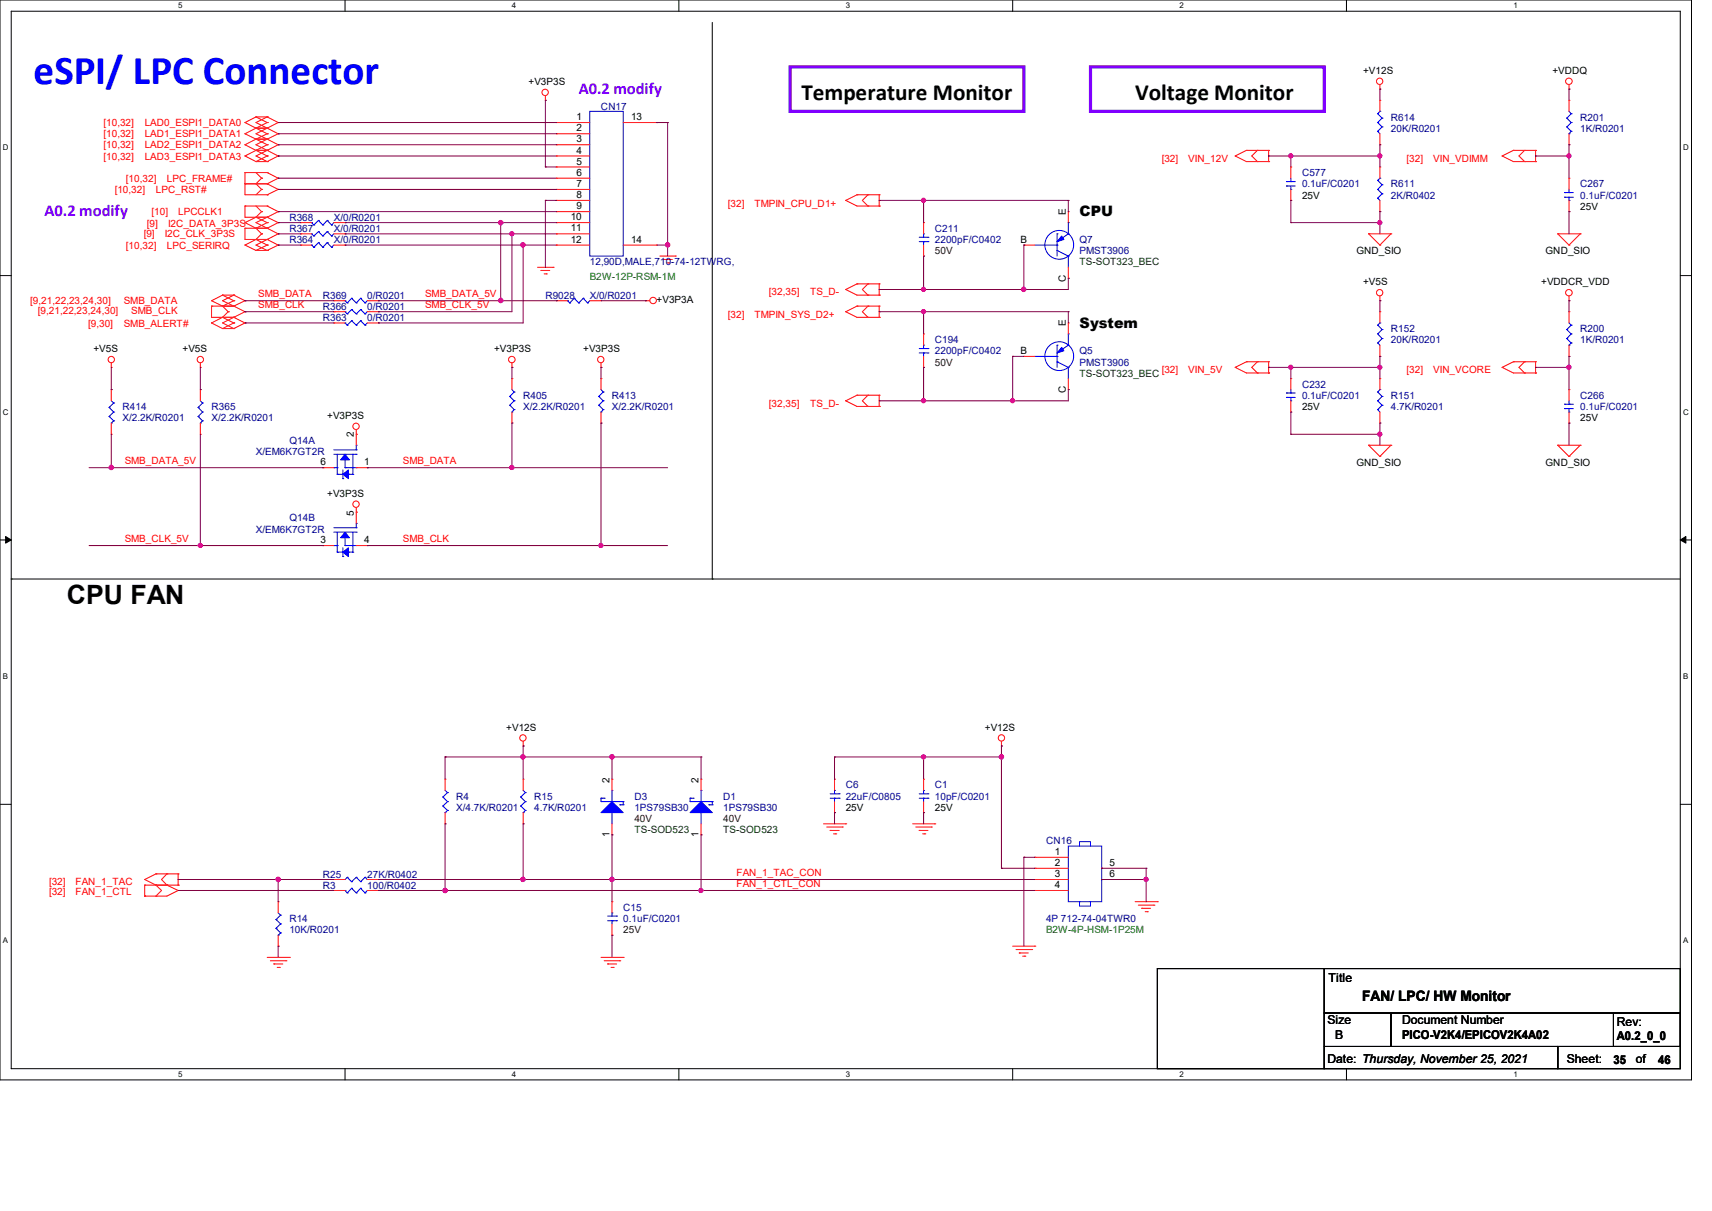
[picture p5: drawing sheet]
<svg xmlns="http://www.w3.org/2000/svg" width="297mm" height="210mm" viewBox="0 0 297 210" stroke-linecap="round" stroke-linejoin="round" font-family="sans-serif">
<path d="M0 0h293.5v187.3h-293.5zM1.9 1.9h289.6v183.4h-289.6z" fill="none" stroke="#000" stroke-width=".17"/>
<g fill="#fff">
<path d="M30.9 .2h.8v1.5h-.8z"/>
<path d="M30.9 185.5h.8v1.6h-.8z"/>
</g>
<path d="M59.9 0v1.9M59.9 185.3v2" fill="none" stroke="#000" stroke-width=".17"/>
<g fill="#fff">
<path d="M88.8 .2h.8v1.5h-.8z"/>
<path d="M88.8 185.5h.8v1.6h-.8z"/>
</g>
<path d="M117.8 0v1.9M117.8 185.3v2" fill="none" stroke="#000" stroke-width=".17"/>
<g fill="#fff">
<path d="M146.7 .2h.8v1.5h-.8z"/>
<path d="M146.7 185.5h.8v1.6h-.8z"/>
</g>
<path d="M175.7 0v1.9M175.7 185.3v2" fill="none" stroke="#000" stroke-width=".17"/>
<g fill="#fff">
<path d="M204.6 .2h.8v1.5h-.8z"/>
<path d="M204.6 185.5h.8v1.6h-.8z"/>
</g>
<path d="M233.6 0v1.9M233.6 185.3v2" fill="none" stroke="#000" stroke-width=".17"/>
<g fill="#fff">
<path d="M262.6 .2h.7v1.5h-.7z"/>
<path d="M262.6 185.5h.7v1.6h-.7z"/>
<path d="M.5 24.8h1v1.6h-1z"/>
<path d="M292 24.8h1v1.6h-1z"/>
<path d="M.5 70.7h1v1.5h-1z"/>
<path d="M292 70.7h1v1.5h-1z"/>
</g>
<path d="M0 47.8h1.9M291.5 47.8h2" fill="none" stroke="#000" stroke-width=".17"/>
<g fill="#fff">
<path d="M.5 116.5h.9v1.6h-.9z"/>
<path d="M292 116.5h.9v1.6h-.9z"/>
</g>
<path d="M0 93.6h1.9M291.5 93.6h2" fill="none" stroke="#000" stroke-width=".17"/>
<path d="M1 93l.9 .6-.9 .6zM291.5 93.6l1-.6v1.2z" fill="#000" stroke="#000" stroke-width=".17"/>
<g fill="#fff">
<path d="M.5 162.4h.9v1.5h-.9z"/>
<path d="M292 162.4h.9v1.5h-.9z"/>
</g>
<g fill="none" stroke="#000" stroke-width=".17">
<path d="M123.6 3.9v96.5M1.9 100.4h.1M1.9 100.4h289.6M123.6 100.4h.1M0 139.5h1.9M291.5 139.5h2M200.8 168h28.9v17.3h-28.9zM229.7 175.7h11.6v5.8h-11.6zM229.7 168h61.8v7.7h-61.8zM241.3 175.7h50.2v5.8h-50.2zM279.9 175.7h11.6v5.8h-11.6zM229.7 181.5h40.6v3.8h-40.6z"/>
<path d="M270.3 181.5h21.2v3.8h-21.2z"/>
</g>
<path d="M137.1 11.6h40.5v7.7h-40.5zM189.2 11.6h40.5v7.7h-40.5z" fill="none" stroke="#8000ff" stroke-width=".55"/>
<g fill="none" stroke="#f00" stroke-width=".17">
<path d="M94.6 17.4h.1M94.6 16.6v.8M239.4 15.5h.1M239.4 17.4h.1M239.4 14.7v.8M239.4 17.4v1.9M272.2 15.5h.1M272.2 17.4h.1M272.2 14.7v.8M272.2 17.4v1.9M42.5 21.3h.1M42.5 23.2h.1"/>
<path d="M42.5 25.1h.1M42.5 27.1h.1M42.5 29.9h.1M42.5 31.9h.1M42.5 35.7h.1M42.5 38.6h.1M42.5 39.6h.1M42.5 21.3l1.9 .9M42.5 23.2l1.9 .9M42.5 25.1l1.9 1M42.5 27.1l1.9 .9M42.5 31.9h3.9"/>
<path d="M42.5 29.9h3.9M42.5 29.9v3.9h3.9M42.5 35.7v2h3.9M42.5 39.6v1.9h3.9M42.5 35.7h3.9M42.5 39.6h3.9M42.5 38.6l1.9 1M44.4 22.2h.1M44.4 20.3h.1M44.4 24.1h.1M44.4 26.1h.1M44.4 28h.1"/>
<path d="M44.4 37.7h.1M44.4 39.6h.1M44.4 22.2h2M44.4 20.3h2M44.4 20.3l-1.9 1M44.4 20.3l2 1M44.4 24.1h2M44.4 22.2l-1.9 1M44.4 22.2l2 1M44.4 26.1h2M44.4 24.1l-1.9 1M44.4 24.1l2 1"/>
<path d="M44.4 28h2M44.4 26.1l-1.9 1M44.4 26.1l2 1M44.4 29.9l1 1M44.4 35.7l1 1M44.4 37.7l-1.9 .9M44.4 37.7l2 .9M44.4 39.6l1 1M45.4 30.9h.1M45.4 32.9h.1M45.4 36.7h.1M45.4 30.9l-1 1 1 1"/>
<path d="M45.4 32.9l-1 .9M45.4 36.7l-1 1M46.4 20.3h.1M46.4 22.2h.1M46.4 21.3h.1M46.4 24.1h.1M46.4 23.2h.1M46.4 26.1h.1M46.4 25.1h.1M46.4 28h.1M46.4 27.1h.1M46.4 31.9h.1"/>
<path d="M46.4 29.9h.1M46.4 33.8h.1M46.4 37.7h.1M46.4 35.7h.1M46.4 39.6h.1M46.4 38.6h.1M46.4 20.3l1.9 1M46.4 20.3l-2 1 2 .9M46.4 21.3l-2 .9M46.4 22.2l1.9 1M46.4 22.2l-2 1 2 .9M46.4 23.2l-2 .9"/>
<path d="M46.4 24.1l1.9 1M46.4 24.1l-2 1 2 1M46.4 25.1l-2 1M46.4 26.1l1.9 1M46.4 26.1l-2 1 2 .9M46.4 27.1l-2 .9M46.4 29.9l1.9 1M46.4 31.9l1.9 1M46.4 35.7l1.9 1M46.4 37.7l1.9 .9M46.4 37.7l-2 .9 2 1M46.4 38.6l-2 1"/>
<path d="M46.4 39.6l1.9 1M48.3 21.3h.1M48.3 23.2h.1M48.3 25.1h.1M48.3 27.1h.1M48.3 30.9h.1M48.3 32.9h.1M48.3 36.7h.1M48.3 38.6h.1M48.3 21.3l-1.9 .9M48.3 23.2l-1.9 .9M48.3 25.1l-1.9 1"/>
<path d="M48.3 27.1l-1.9 .9M48.3 30.9l-1.9 1M48.3 32.9l-1.9 .9M48.3 36.7l-1.9 1M48.3 38.6l-1.9 1M52.2 38.6h.1M52.2 38.6h1.9M57.9 38.6h2M59.9 38.6h.1M96.5 21.3h.1M96.5 23.2h.1M96.5 25.1h.1"/>
<path d="M96.5 27.1h.1M96.5 29h.1M96.5 30.9h.1M96.5 32.9h.1M96.5 34.8h.1M96.5 36.7h.1M96.5 38.6h.1M96.5 21.3h5.8M96.5 23.2h5.8M96.5 25.1h5.8M96.5 27.1h5.8M96.5 29h5.8"/>
<path d="M96.5 30.9h5.8M96.5 32.9h5.8M96.5 34.8h5.8M96.5 36.7h5.8M96.5 38.6h5.8M108.1 21.3h5.8M113.9 21.3h.1M146.7 34.8h.1M146.7 34.8l2 .9h3.8M148.7 33.8h.1M148.7 33.8h3.8M148.7 33.8l-2 1"/>
<path d="M150.6 35.7h.1M150.6 33.8h.1M150.6 33.8l-1 1 1 .9M152.5 35.7h.1M152.5 33.8h.1M152.5 33.8v1.9M160.2 38.6h.1M160.2 38.6v2M185.3 36.7h.1M185.3 36.7v1.9M214.3 27.1h.1M214.3 27.1l1.9 .9h3.9"/>
<path d="M216.2 26.1h.1M216.2 26.1h3.9M216.2 26.1l-1.9 1M218.1 28h.1M218.1 26.1h.1M218.1 26.1l-.9 1 .9 .9M220.1 28h.1M220.1 26.1h.1M220.1 26.1v1.9M223.9 29h.1M223.9 34.8h.1M223.9 29v1.9"/>
<path d="M223.9 32.9v1.9M239.4 25.1h.1M239.4 36.7h.1M239.4 29h.1M239.4 23.2v1.9M239.4 29v1.9M239.4 34.8v1.9M260.6 27.1h.1M260.6 27.1l2 .9h3.8M262.6 26.1h.1M262.6 26.1h3.8M262.6 26.1l-2 1"/>
<path d="M264.5 28h.1M264.5 26.1h.1M264.5 26.1l-1 1 1 .9M266.4 28h.1M266.4 26.1h.1M266.4 26.1v1.9M272.2 25.1h.1M272.2 30.9h.1M272.2 36.7h.1M272.2 23.2v1.9M272.2 30.9v2M272.2 34.8v1.9"/>
<path d="M36.7 52.2h.1M36.7 53.1h.1M36.7 56h.1M36.7 53.1h3.9M36.7 52.2l1.9 .9M36.7 53.1v1.9h3.9M36.7 56l1.9 1M38.6 51.2h.1M38.6 53.1h.1M38.6 55h.1M38.6 57h.1M38.6 51.2h2"/>
<path d="M38.6 51.2l-1.9 1M38.6 51.2l2 1M38.6 53.1l1 1M38.6 55l-1.9 1M38.6 57h2M38.6 55l2 1M39.6 54.1h.1M39.6 54.1l-1 .9M40.6 53.1h.1M40.6 51.2h.1M40.6 52.2h.1M40.6 55h.1"/>
<path d="M40.6 57h.1M40.6 56h.1M40.6 51.2l1.9 1M40.6 51.2l-2 1 2 .9M40.6 52.2l-2 .9M40.6 53.1l1.9 1M40.6 55l1.9 1M40.6 56l-2 1M42.5 42.5h.1M42.5 52.2h.1M42.5 54.1h.1M42.5 56h.1"/>
<path d="M42.5 42.5l1.9 .9M42.5 52.2l-1.9 .9M42.5 54.1l-3.9 1.9 2 1M42.5 56l-1.9 1M44.4 43.4h.1M44.4 41.5h.1M44.4 43.4h2M44.4 41.5l-1.9 1M44.4 41.5l2 1M45.4 40.6h.1M45.4 40.6l-1 .9M46.4 41.5h.1"/>
<path d="M46.4 43.4h.1M46.4 42.5h.1M46.4 41.5l1.9 1M46.4 41.5l-2 1 2 .9M46.4 42.5l-2 .9M48.3 40.6h.1M48.3 42.5h.1M48.3 40.6l-1.9 .9M48.3 42.5l-1.9 .9M52.2 40.6h.1M52.2 42.5h.1M52.2 40.6h1.9"/>
<path d="M52.2 42.5h1.9M57.9 56h.1M57.9 52.2h.1M57.9 54.1h.1M57.9 40.6h2M57.9 52.2h2M57.9 56h2M57.9 42.5h2M57.9 54.1h2M59.9 40.6h.1M59.9 42.5h.1M63.7 52.2h2"/>
<path d="M63.7 56h2M63.7 54.1h2M65.7 56h.1M65.7 52.2h.1M65.7 54.1h.1M93.3 46.4h2.7M93.9 46.9h.1M93.9 46.9h1.5M94.4 47.5h.4M94.8 47.5h.1M96 46.4h.1M96.5 40.6h.1"/>
<path d="M96.5 42.5h.1M96.5 52.2h.1M96.5 40.6h5.8M96.5 52.2h2M96.5 42.5h5.8M102.3 52.2h2M104.3 52.2h.1M108.1 42.5h5.8M112 52.2h.1M112 52.2h.7M113.9 42.5h.1M114.5 44.4h2.7"/>
<path d="M115.1 45h.1M115.1 45h1.5M115.7 45.6h.3M116 45.6h.1M117.2 44.4h.1M146.7 50.2h.1M146.7 54.1h.1M146.7 50.2l2 1h3.8M146.7 54.1l2 .9h3.8M148.7 49.2h.1M148.7 53.1h.1M148.7 53.1h3.8"/>
<path d="M148.7 49.2l-2 1M148.7 49.2h3.8M148.7 53.1l-2 1M150.6 51.2h.1M150.6 49.2h.1M150.6 55h.1M150.6 53.1h.1M150.6 49.2l-1 1 1 1M150.6 53.1l-1 1 1 .9M152.5 51.2h.1M152.5 49.2h.1M152.5 55h.1"/>
<path d="M152.5 53.1h.1M152.5 49.2v2M152.5 53.1v1.9M160.2 57.9h.1M160.2 44.4h.1M160.2 42.5v1.9M160.2 57.9v2M177.6 42.5h.1M177.6 42.5h1.9M185.3 56h.1M185.3 48.3h.1M185.3 46.4v1.9"/>
<path d="M185.3 56v1.9M237.4 40.6h.1M237.4 40.6h3.9M237.4 40.6l2 1.9M239.4 42.5h.1M239.4 52.2h.1M239.4 54.1h.1M239.4 51.4v.8M239.4 54.1v1.9M239.4 59.9v1.9M241.3 40.6h.1M241.3 40.6l-1.9 1.9"/>
<path d="M270.3 40.6h.1M270.3 40.6h3.9M270.3 40.6l1.9 1.9M272.2 42.5h.1M272.2 52.2h.1M272.2 54.1h.1M272.2 51.4v.8M272.2 54.1v1.9M272.2 59.9v1.9M274.2 40.6h.1M274.2 40.6l-2 1.9M19.3 63.7h.1"/>
<path d="M19.3 67.6h.1M19.3 75.3h.1M19.3 62.9v.8M19.3 67.6v1.9M19.3 73.4v1.9M34.8 63.7h.1M34.8 67.6h.1M34.8 75.3h.1M34.8 62.9v.8M34.8 67.6v1.9M34.8 73.4v1.9M61.8 75.3h.1"/>
<path d="M61.8 74.5v2.7M88.8 63.7h.1M88.8 65.7h.1M88.8 73.4h.1M88.8 62.9v.8M88.8 65.7v1.9M88.8 71.5v1.9M104.3 63.7h.1M104.3 65.7h.1M104.3 73.4h.1M104.3 62.9v.8M104.3 65.7v1.9"/>
<path d="M104.3 71.5v1.9M146.7 69.5h.1M146.7 69.5l2 1h3.8M148.7 68.5h.1M148.7 68.5l-2 1M148.7 68.5h3.8M150.6 70.5h.1M150.6 68.5h.1M150.6 68.5l-1 1 1 1M152.5 70.5h.1M152.5 68.5h.1M152.5 68.5v2"/>
<path d="M160.2 63.7h.1M160.2 61.8v1.9M177.6 61.8h.1M177.6 61.8h1.9M185.3 67.6h.1M185.3 65.7v1.9M214.3 63.7h.1M214.3 63.7l1.9 1h3.9M216.2 62.7h.1M216.2 62.7l-1.9 1M216.2 62.7h3.9M218.1 64.7h.1"/>
<path d="M218.1 62.7h.1M218.1 62.7l-.9 1 .9 1M220.1 64.7h.1M220.1 62.7h.1M220.1 62.7v2M223.9 65.7h.1M223.9 71.5h.1M223.9 65.7v1.9M223.9 69.5v2M237.4 77.2h.1M237.4 77.2h3.9M237.4 77.2l2 2"/>
<path d="M239.4 79.2h.1M239.4 73.4h.1M239.4 65.7h.1M239.4 61.8h.1M239.4 65.7v1.9M239.4 71.5v1.9M241.3 77.2h.1M241.3 77.2l-1.9 2M260.6 63.7h.1M260.6 63.7l2 1h3.8M262.6 62.7h.1M262.6 62.7h3.8"/>
<path d="M262.6 62.7l-2 1M264.5 64.7h.1M264.5 62.7h.1M264.5 62.7l-1 1 1 1M266.4 64.7h.1M266.4 62.7h.1M266.4 62.7v2M270.3 77.2h.1M270.3 77.2h3.9M270.3 77.2l1.9 2M272.2 79.2h.1M272.2 67.6h.1"/>
<path d="M272.2 73.4h.1M272.2 61.8h.1M272.2 67.6v1.9M272.2 71.5v1.9M274.2 77.2h.1M274.2 77.2l-2 2M56 81.1h.1M56 94.6h.1M56 81.1h1.9M56 94.6h1.9M61.8 88.8h.1M61.8 88.1v2.7"/>
<path d="M61.8 81.1h1.9M61.8 94.6h1.9M63.7 81.1h.1M63.7 94.6h.1M77.2 135.1h.1M77.2 135.1v2M90.8 129.4h.1M90.8 135.1h.1M90.8 128.6v.8M90.8 135.1v2M106.2 135.1h.1M106.2 135.1v2"/>
<path d="M121.6 135.1h.1M121.6 135.1v2M144.8 135.1h.1M144.8 135.1v2M144.8 139v1.9M160.2 135.1h.1M160.2 135.1v2M160.2 139v1.9M173.7 129.4h.1M173.7 128.6v.8M25.1 152.5h.1M25.1 155.4h.1"/>
<path d="M25.1 153.5h.1M25.1 152.5l2 1M25.1 153.5h5.8M25.1 153.5v1.9M27.1 151.6h.1M27.1 155.4h.1M27.1 153.5h.1M27.1 151.6l-2 .9M27.1 151.6h3.8M27.1 153.5l.9 .9-.9 1M29 153.5h.1M29 151.6h.1"/>
<path d="M29 151.6l-1 .9 1 1M29 153.5l1.9 .9M30.9 153.5h.1M30.9 151.6h.1M30.9 154.4h.1M30.9 151.6v1.9M30.9 154.4l-1.9 1h-3.9M48.3 156.4h.1M48.3 156.4v1.9M57.9 154.4h.1M57.9 152.5h.1M57.9 154.4h2"/>
<path d="M57.9 152.5h2M63.7 154.4h2M63.7 152.5h2M65.7 154.4h.1M65.7 152.5h.1M77.2 142.9h.1M77.2 140.9v2M90.8 142.9h.1M90.8 140.9v2M106.2 144.8h.1M106.2 156.4h.1M106.2 142.9v1.9"/>
<path d="M106.2 156.4v1.9M121.6 144.8h.1M121.6 142.9v1.9M142.9 142.9h3.8M143.4 143.4h2.7M144 144h.1M144 144h1.6M144.6 144.6h.4M144.8 140.9h.1M145 144.6h.1M146.1 143.4h.1M146.7 142.9h.1"/>
<path d="M158.3 142.9h3.9M158.9 143.4h2.7M159.5 144h.1M159.5 144h1.5M160.1 144.6h.3M160.2 140.9h.1M160.4 144.6h.1M161.6 143.4h.1M162.2 142.9h.1M179.5 148.7h.1M179.5 150.6h.1M179.5 152.5h.1"/>
<path d="M179.5 154.4h.1M179.5 154.4h5.8M179.5 148.7h5.8M179.5 150.6h5.8M179.5 152.5h5.8M191.1 150.6h.1M191.1 152.5h.1M196.9 156.4h3.9M197.5 157h2.7M198.1 157.5h.1M198.1 157.5h1.5M198.7 158.1h.4"/>
<path d="M199.1 158.1h.1M200.2 157h.1M200.8 156.4h.1M46.4 166h3.8M46.9 166.6h2.7M47.5 167.2h.1M47.5 167.2h1.6M48.1 167.8h.4M48.3 164.1h.1M48.3 162.2v1.9M48.5 167.8h.1M49.6 166.6h.1"/>
<path d="M50.2 166h.1M104.3 166h3.8M104.8 166.6h2.7M105.4 167.2h.1M105.4 167.2h1.6M106 167.8h.4M106.2 162.2h.1M106.2 160.2v2M106.4 167.8h.1M107.5 166.6h.1M108.1 166h.1M175.7 164.1h3.8"/>
<path d="M176.3 164.7h2.7M176.8 165.3h.1M176.8 165.3h1.6M177.4 165.8h.4M177.8 165.8h.1M179 164.7h.1M179.5 164.1h.1"/>
<circle cx="94.6" cy="16" r=".55"/>
<circle cx="239.4" cy="14.1" r=".55"/>
<circle cx="272.2" cy="14.1" r=".56"/>
<circle cx="113.3" cy="52.1" r=".56"/>
<circle cx="239.4" cy="50.8" r=".55"/>
<circle cx="272.2" cy="50.8" r=".56"/>
<circle cx="19.3" cy="62.4" r=".55"/>
<circle cx="34.8" cy="62.4" r=".55"/>
<circle cx="61.8" cy="73.9" r=".55"/>
<circle cx="88.8" cy="62.4" r=".56"/>
<circle cx="104.2" cy="62.4" r=".55"/>
<circle cx="61.8" cy="87.4" r=".55"/>
<circle cx="90.7" cy="128" r=".55"/>
<circle cx="173.7" cy="128" r=".55"/>
</g>
<g fill="none" stroke="#00f" stroke-width=".17">
<path d="M102.3 19.3h5.8v25.1h-5.8zM239 19.7h.1M239 19.7l.8 .8M239.4 19.3h.1M239.4 19.3l-.4 .4M272.2 19.3l.4 .4M272.6 19.7h.1M272.6 19.7l-.8 .8M54.1 38.6h.1M54.1 38.6l.3 .4M54.4 39h.1M55.2 38.2h.1"/>
<path d="M55.2 38.2l-.8 .8M55.2 38.2l.8 .8M56 39h.1M56.8 38.2h.1M56.8 38.2l.7 .8M56.8 38.2l-.8 .8M57.5 39h.1M57.9 38.6l-.4 .4M185.3 38.6h.1M185.3 38.6v2M223.2 32.3h.1M223.2 31.5h.1"/>
<path d="M223.2 32.3h1.5M223.2 31.5h1.5M223.9 32.9h.1M223.9 31.5h.1M223.9 30.9v.6M223.9 32.3v.6M239 22.8h.1M239 21.3h.1M239 31.3h.1M239 34.4h.1M239 32.9h.1M239 22.8l.4 .4"/>
<path d="M239 21.3l.8 .7M239 31.3l.8 .7M239 34.4l.4 .4M239 32.9l.8 .7M239.4 30.9h.1M239.4 30.9l-.4 .4M239.8 22h.1M239.8 20.5h.1M239.8 33.6h.1M239.8 32h.1M239.8 22l-.8 .8M239.8 20.5l-.8 .8"/>
<path d="M239.8 33.6l-.8 .8M239.8 32l-.8 .9M271.4 34.2h.1M271.4 33.4h.1M271.4 34.2h1.6M271.4 33.4h1.6M271.8 20.5h.1M271.8 22h.1M271.8 22l.8 .8M271.8 20.5l.8 .8M272.2 23.2h.1M272.2 34.8h.1"/>
<path d="M272.2 33.4h.1M272.2 32.9v.5M272.2 34.2v.6M272.6 22.8h.1M272.6 21.3h.1M272.6 22.8l-.4 .4M272.6 21.3l-.8 .7M54.1 40.6h.1M54.1 42.5h.1M54.1 40.6l.3 .3M54.1 42.5l.3 .4M54.4 40.9h.1"/>
<path d="M54.4 42.9h.1M55.2 40.2h.1M55.2 42.1h.1M55.2 40.2l-.8 .7M55.2 40.2l.8 .7M55.2 42.1l-.8 .8M55.2 42.1l.8 .8M56 40.9h.1M56 42.9h.1M56.8 40.2h.1M56.8 42.1h.1M56.8 40.2l.7 .7"/>
<path d="M56.8 40.2l-.8 .7M56.8 42.1l.7 .8M56.8 42.1l-.8 .8M57.5 40.9h.1M57.5 42.9h.1M57.9 40.6l-.4 .3M57.9 42.5l-.4 .4M59.9 56h.1M59.9 52.2h.1M59.9 54.1h.1M59.9 56l.3 .4M59.9 52.2l.3 .3"/>
<path d="M59.9 54.1l.3 .3M60.2 56.4h.1M60.2 52.5h.1M60.2 54.4h.1M61 55.6h.1M61 51.7h.1M61 53.7h.1M61 55.6l-.8 .8M61 55.6l.8 .8M61 51.7l-.8 .8M61 51.7l.8 .8M61 53.7l-.8 .7"/>
<path d="M61 53.7l.8 .7M61.8 56.4h.1M61.8 52.5h.1M61.8 54.4h.1M62.6 55.6h.1M62.6 51.7h.1M62.6 53.7h.1M62.6 55.6l.7 .8M62.6 55.6l-.8 .8M62.6 51.7l.7 .8M62.6 51.7l-.8 .8M62.6 53.7l.7 .7"/>
<path d="M62.6 53.7l-.8 .7M63.3 56.4h.1M63.3 52.5h.1M63.3 54.4h.1M63.7 56l-.4 .4M63.7 52.2l-.4 .3M63.7 54.1l-.4 .3M98.5 52.2h.1M98.5 52.2l.3 .3M98.8 52.5h.1M99.6 51.7h.1M99.6 51.7l-.8 .8"/>
<path d="M99.6 51.7l.8 .8M100.4 52.5h.1M101.2 51.7h.1M101.2 51.7l.7 .8M101.2 51.7l-.8 .8M101.9 52.5h.1M102.3 52.2l-.4 .3M159.5 41.1h1.5M159.5 41.9h1.5M160.2 59.9h.1M160.2 40.6h.1M160.2 41.9h.1"/>
<path d="M160.2 40.6v.5M160.2 41.9v.6M160.2 59.9v.6M161 41.1h.1M161 41.9h.1M179.5 42.5h3.9M183.4 59.9h.1M183.4 42.5h.1M183.4 40.6h.1M183.4 43.4h.1M183.4 40.6v3.8M183.4 59.9v3.8"/>
<path d="M183.4 43.4l1.9 1M185.3 59.9h.1M185.3 57.9h.1M185.3 44.4h.1M185.3 40.6h.1M185.3 44.4v2M185.3 57.9v2M185.3 59.9l-1.9 1.3M185.3 40.6l-1.9 1.3M239 56.4h.1M239 59.5h.1M239 57.9h.1"/>
<path d="M239 56.4l.8 .7M239 59.5l.4 .4M239 57.9l.8 .8M239.4 56h.1M239.4 56l-.4 .4M239.8 58.7h.1M239.8 57.1h.1M239.8 58.7l-.8 .8M239.8 57.1l-.8 .8M271.8 57.1h.1M271.8 58.7h.1M271.8 58.7l.8 .8"/>
<path d="M271.8 57.1l.8 .8M272.2 59.9h.1M272.2 56l.4 .4M272.6 59.5h.1M272.6 56.4h.1M272.6 57.9h.1M272.6 59.5l-.4 .4M272.6 56.4l-.8 .7M272.6 57.9l-.8 .8M18.9 70.7h.1M18.9 72.2h.1M18.9 72.2l.8 .8"/>
<path d="M18.9 70.7l.8 .8M19.3 73.4h.1M19.3 69.5l.4 .4M19.7 73h.1M19.7 69.9h.1M19.7 71.5h.1M19.7 73l-.4 .4M19.7 69.9l-.8 .8M19.7 71.5l-.8 .7M34.4 70.7h.1M34.4 72.2h.1M34.4 72.2l.7 .8"/>
<path d="M34.4 70.7l.7 .8M34.8 73.4h.1M34.8 69.5l.3 .4M35.1 73h.1M35.1 69.9h.1M35.1 71.5h.1M35.1 73l-.3 .4M35.1 69.9l-.7 .8M35.1 71.5l-.7 .7M57.9 78.8h3.9M57.9 78h3.9M58.5 78.8v3.5"/>
<path d="M59.9 79.8v1.3M61.2 78.8v3.5M61.8 78.8h.1M61.8 78h.1M61.8 77.2h.1M61.8 77.2v.8M88.4 68.7h.1M88.4 70.3h.1M88.4 70.3l.8 .7M88.4 68.7l.8 .8M88.8 71.5h.1M88.8 67.6l.4 .4"/>
<path d="M89.2 71h.1M89.2 68h.1M89.2 69.5h.1M89.2 71l-.4 .5M89.2 68l-.8 .7M89.2 69.5l-.8 .8M103.9 68.7h.1M103.9 70.3h.1M103.9 70.3l.7 .7M103.9 68.7l.7 .8M104.3 71.5h.1M104.3 67.6l.3 .4"/>
<path d="M104.6 71h.1M104.6 68h.1M104.6 69.5h.1M104.6 71l-.3 .5M104.6 68l-.7 .7M104.6 69.5l-.7 .8M159.5 60.5h1.5M159.5 61.2h1.5M160.2 61.2h.1M160.2 61.2v.6M161 60.5h.1M161 61.2h.1"/>
<path d="M179.5 61.8h3.9M183.4 61.8h.1M183.4 62.7h.1M183.4 62.7l1.9 1M185.3 63.7h.1M185.3 63.7v2M223.2 68.9h.1M223.2 68.2h.1M223.2 68.9h1.5M223.2 68.2h1.5M223.9 69.5h.1M223.9 68.2h.1"/>
<path d="M223.9 67.6v.6M223.9 68.9v.6M239 68h.1M239 71h.1M239 69.5h.1M239 68l.8 .7M239 71l.4 .5M239 69.5l.8 .8M239.4 67.6h.1M239.4 67.6l-.4 .4M239.8 70.3h.1M239.8 68.7h.1"/>
<path d="M239.8 70.3l-.8 .7M239.8 68.7l-.8 .8M271.4 70.9h.1M271.4 70.1h.1M271.4 70.9h1.6M271.4 70.1h1.6M272.2 71.5h.1M272.2 70.1h.1M272.2 69.5v.6M272.2 70.9v.6M57.9 81.1h.1M57.9 94.6h.1"/>
<path d="M57.9 81.1h.6M57.9 92.3h3.9M57.9 91.5h3.9M57.9 94.6h.6M58.5 81.1h.1M58.5 82.3h.1M58.5 94.6h.1M58.5 95.8h.1M58.5 92.3v3.5M58.5 82.3h1M58.5 95.8h1M59.5 82.3h.1"/>
<path d="M59.5 83h.1M59.5 95.8h.1M59.5 96.5h.1M59.5 81.5v1.5M59.5 95v1.5M59.9 81.1h.1M59.9 94.6h.1M59.9 93.3v1.3M59.9 81.1h1.9M59.9 94.6h1.9M60.5 82.3h.1M60.5 95.8h.1"/>
<path d="M60.5 82.3h.7M60.5 95.8h.7M61.2 81.1h.1M61.2 82.3h.1M61.2 94.6h.1M61.2 95.8h.1M61.2 92.3v3.5M61.8 81.1h.1M61.8 92.3h.1M61.8 91.5h.1M61.8 90.8h.1M61.8 94.6h.1"/>
<path d="M61.8 90.8v.7M76.8 138.2h.1M76.8 139.8h.1M76.8 139.8l.8 .7M76.8 138.2l.8 .8M77.2 137.1l.4 .4M77.6 137.5h.1M77.6 139h.1M77.6 137.5l-.8 .7M77.6 139l-.8 .8M90.3 138.2h.1M90.3 139.8h.1"/>
<path d="M90.3 139.8l.8 .7M90.3 138.2l.8 .8M90.8 137.1l.3 .4M91.1 137.5h.1M91.1 139h.1M91.1 137.5l-.8 .7M91.1 139l-.8 .8M104.3 138.4h.1M104.3 138.4h.5M104.3 138.4v.6h3.8M104.8 138.4h.1M106.2 137.1h.1"/>
<path d="M106.2 137.1v1.9M107.5 139.6h.1M107.5 139.6h.6M108.1 139.6h.1M108.1 139h.1M108.1 139v.6M119.7 138.4h.1M119.7 138.4h.6M119.7 138.4v.6h3.9M120.3 138.4h.1M121.6 137.1h.1M121.6 137.1v1.9"/>
<path d="M123 139.6h.1M123 139.6h.6M123.6 139.6h.1M123.6 139h.1M123.6 139v.6M144 138.4h1.6M144 137.7h1.6M144.8 137.1h.1M144.8 138.4h.1M144.8 137.1v.6M144.8 138.4v.6M145.6 137.7h.1"/>
<path d="M145.6 138.4h.1M159.5 138.4h1.5M159.5 137.7h1.5M160.2 137.1h.1M160.2 138.4h.1M160.2 137.1v.6M160.2 138.4v.6M161 137.7h.1M161 138.4h.1M47.9 159.5h.1M47.9 159.5l.8 .7M48.3 158.3l.4 .4"/>
<path d="M48.7 158.7h.1M48.7 158.7l-.8 .8M59.9 154.4h.1M59.9 154.4l.3 .5M60.2 154.9h.1M60.2 152.1h.1M60.2 152.1l-.3 .4M60.2 152.1l.8 .8M61 154.1h.1M61 152.9h.1M61 154.1l-.8 .8M61 154.1l.8 .8"/>
<path d="M61.8 154.9h.1M61.8 152.1h.1M61.8 152.1l-.8 .8M61.8 152.1l.8 .8M62.6 154.1h.1M62.6 152.9h.1M62.6 154.1l.7 .8M62.6 154.1l-.8 .8M63.3 154.9h.1M63.3 152.1h.1M63.3 152.1l-.7 .8M63.3 152.1l.4 .4"/>
<path d="M63.7 152.5h.1M63.7 154.4l-.4 .5M77.2 140.9h.1M77.6 140.5h.1M77.6 140.5l-.4 .4M90.8 140.9h.1M91.1 140.5h.1M91.1 140.5l-.3 .4M105.4 158.9h1.6M105.4 159.7h1.6M106.2 140.9h.1M106.2 158.3h.1"/>
<path d="M106.2 159.7h.1M106.2 140.9v2M106.2 158.3v.6M106.2 159.7v.5M107 158.9h.1M107 159.7h.1M121.6 140.9h.1M121.6 140.9v2M185.3 146.7h5.8v9.7h-5.8zM187.3 146.7v-.7h1.9v.7M187.3 156.4v.7h1.9v-.7M47.9 161h.1"/>
<path d="M47.9 161l.8 .8M48.3 162.2h.1M48.7 161.8h.1M48.7 160.2h.1M48.7 161.8l-.4 .4M48.7 160.2l-.8 .8"/>
<circle cx="183.8" cy="42.5" r="2.5"/>
<circle cx="183.8" cy="61.8" r="2.5"/>
</g>
<g fill="#00f" stroke="#00f" stroke-width=".17">
<path d="M106.2 139l1.9 1.9h-3.8z"/>
<path d="M121.6 139l2 1.9h-3.9z"/>
<path d="M184.2 60.2l.4 .6-1.2 .4z"/>
<path d="M184.2 40.9l.4 .6-1.2 .4z"/>
<path d="M59.9 78.8l.7 1h-1.5z" fill-rule="evenodd"/>
<path d="M59.5 82.3l1-.8v1.5z" fill-rule="evenodd"/>
<path d="M59.9 92.3l.7 1h-1.5z" fill-rule="evenodd"/>
<path d="M59.5 95.8l1-.8v1.5z" fill-rule="evenodd"/>
</g>
<g fill="none" stroke="#800040" stroke-width=".17">
<path d="M94.6 17.4h.1M94.6 17.4v11.6M239.4 15.5h.1M239.4 15.5v1.9M272.2 15.5h.1M272.2 15.5v1.9M48.3 21.3h.1M48.3 23.2h.1M48.3 25.1h.1M48.3 27.1h.1M48.3 30.9h.1M48.3 32.9h.1"/>
<path d="M48.3 36.7h.1M48.3 38.6h.1M48.3 21.3h48.2M48.3 23.2h48.2M48.3 25.1h48.2M48.3 27.1h48.2M48.3 30.9h48.2M48.3 32.9h48.2M48.3 36.7h48.2M48.3 38.6h3.9M59.9 38.6h.1M59.9 38.6h36.6"/>
<path d="M86.9 38.6h.1M86.9 38.6v13.6M94.6 29h.1M94.6 34.8h.1M94.6 34.8v11.6M94.6 29h1.9M94.6 34.8h1.9M113.9 21.3h.1M113.9 21.3h1.9M115.8 21.3h.1M115.8 21.3v23.1M152.5 34.8h.1"/>
<path d="M152.5 34.8h32.8M160.2 34.8h.1M160.2 34.8v3.8M185.3 34.8h.1M185.3 34.8v1.9M220.1 27.1h.1M220.1 27.1h19.3M223.9 27.1h.1M223.9 34.8h.1M223.9 38.6h.1M223.9 38.6h15.5M223.9 27.1v1.9"/>
<path d="M223.9 34.8v3.8M239.4 25.1h.1M239.4 27.1h.1M239.4 36.7h.1M239.4 38.6h.1M239.4 25.1v3.9M239.4 36.7v3.9M266.4 27.1h.1M266.4 27.1h5.8M272.2 25.1h.1M272.2 27.1h.1M272.2 36.7h.1"/>
<path d="M272.2 25.1v5.8M272.2 36.7v3.9M42.5 52.2h.1M42.5 54.1h.1M42.5 56h.1M42.5 52.2h15.4M42.5 54.1h15.4M42.5 56h15.4M48.3 40.6h.1M48.3 42.5h.1M48.3 40.6h3.9M48.3 42.5h3.9"/>
<path d="M59.9 40.6h.1M59.9 42.5h.1M59.9 40.6h36.6M59.9 42.5h36.6M65.7 52.2h.1M65.7 54.1h.1M65.7 56h.1M65.7 52.2h30.8M88.8 40.6h.1M88.8 40.6v13.5h-23.1M90.8 42.5h.1M90.8 42.5v13.5h-25.1"/>
<path d="M96.5 52.2h.1M104.3 52.2h7.7M112 52.2h.1M113.9 42.5h1.9M115.8 42.5h.1M152.5 50.2h.1M152.5 54.1h.1M152.5 54.1h32.8M160.2 44.4h.1M160.2 50.2h.1M160.2 54.1h.1M160.2 44.4v5.8"/>
<path d="M160.2 54.1v3.8M177.6 42.5h.1M177.6 50.2h.1M177.6 42.5v7.7M185.3 48.3h.1M185.3 54.1h.1M185.3 48.3v1.9h-32.8M185.3 54.1v1.9M239.4 52.2h.1M239.4 52.2v1.9M272.2 52.2h.1M272.2 52.2v1.9"/>
<path d="M19.3 67.6h.1M19.3 63.7v3.9M19.3 75.3v5.8M34.8 67.6h.1M34.8 63.7v3.9M34.8 75.3v19.3M88.8 63.7h.1M88.8 73.4h.1M88.8 63.7v2M88.8 73.4v7.7M104.3 63.7h.1M104.3 73.4h.1"/>
<path d="M104.3 63.7v2M104.3 73.4v21.2M152.5 69.5h.1M160.2 63.7h.1M160.2 69.5h.1M160.2 63.7v5.8M175.7 61.8h.1M175.7 69.5h.1M175.7 61.8v7.7M175.7 61.8h1.9M185.3 67.6h.1M185.3 67.6v1.9h-32.8"/>
<path d="M220.1 63.7h.1M220.1 63.7h19.3M223.9 63.7h.1M223.9 71.5h.1M223.9 75.3h.1M223.9 63.7v2M223.9 71.5v3.8M223.9 75.3h15.5M239.4 61.8h.1M239.4 63.7h.1M239.4 73.4h.1M239.4 75.3h.1"/>
<path d="M239.4 61.8v3.9M239.4 73.4v3.8M266.4 63.7h.1M266.4 63.7h5.8M272.2 61.8h.1M272.2 63.7h.1M272.2 73.4h.1M272.2 61.8v5.8M272.2 73.4v3.8M15.5 81.1h40.5M15.5 94.6h40.5M19.3 81.1h.1"/>
<path d="M34.8 94.6h.1M56 81.1h.1M56 94.6h.1M63.7 81.1h.1M63.7 94.6h.1M63.7 81.1h52.1M63.7 94.6h52.1M88.8 81.1h.1M104.3 94.6h.1M77.2 131.3h.1M77.2 131.3h44.4M77.2 131.3v3.8"/>
<path d="M90.8 129.4h.1M90.8 131.3h.1M90.8 129.4v5.7M106.2 131.3h.1M106.2 131.3v3.8M121.6 131.3h.1M121.6 131.3v3.8M144.8 131.3h.1M144.8 131.3h28.9M144.8 131.3v3.8M160.2 131.3h.1M160.2 131.3v3.8"/>
<path d="M173.7 129.4h.1M173.7 131.3h.1M173.7 129.4v21.2M30.9 152.5h.1M30.9 154.4h.1M30.9 152.5h27M30.9 154.4h27M48.3 152.5h.1M48.3 152.5v3.9M65.7 152.5h.1M65.7 152.5h113.8M65.7 154.4h113.8"/>
<path d="M77.2 154.4h.1M77.2 142.9h.1M77.2 142.9v11.5M90.8 142.9h.1M90.8 152.5h.1M90.8 142.9v9.6M106.2 144.8h.1M106.2 152.5h.1M106.2 144.8v11.6M121.6 144.8h.1M121.6 154.4h.1M121.6 144.8v9.6"/>
<path d="M144.8 140.9h.1M144.8 140.9v2M160.2 140.9h.1M160.2 140.9v2M173.7 150.6h.1M173.7 150.6h5.8M177.6 148.7h.1M177.6 148.7v15.4M177.6 148.7h1.9M191.1 150.6h.1M191.1 152.5h.1M191.1 150.6h7.7"/>
<path d="M191.1 152.5h7.7M198.8 150.6h.1M198.8 152.5h.1M198.8 150.6v5.8M48.3 164.1h.1M48.3 164.1v1.9M106.2 162.2h.1M106.2 162.2v3.8"/>
</g>
<g fill="#f0f" stroke="#f0f" stroke-width=".17">
<circle cx="86.9" cy="52.1" r=".38"/>
<circle cx="86.9" cy="38.6" r=".38"/>
<circle cx="88.8" cy="40.5" r=".36"/>
<circle cx="115.8" cy="42.5" r=".38"/>
<circle cx="90.7" cy="42.5" r=".38"/>
<circle cx="239.4" cy="27" r=".36"/>
<circle cx="272.2" cy="27" r=".36"/>
<circle cx="223.9" cy="27" r=".36"/>
<circle cx="160.2" cy="34.7" r=".36"/>
<circle cx="239.4" cy="38.6" r=".36"/>
<circle cx="177.6" cy="50.2" r=".38"/>
<circle cx="160.2" cy="50.2" r=".36"/>
<circle cx="160.2" cy="54" r=".36"/>
<circle cx="272.2" cy="63.7" r=".36"/>
<circle cx="160.2" cy="69.5" r=".36"/>
<circle cx="223.9" cy="63.7" r=".36"/>
<circle cx="239.4" cy="63.7" r=".36"/>
<circle cx="175.7" cy="69.5" r=".36"/>
<circle cx="239.4" cy="75.3" r=".36"/>
<circle cx="90.7" cy="131.3" r=".38"/>
<circle cx="106.2" cy="131.3" r=".38"/>
<circle cx="160.2" cy="131.3" r=".36"/>
<circle cx="173.7" cy="131.3" r=".38"/>
<circle cx="48.3" cy="152.5" r=".38"/>
<circle cx="90.7" cy="152.5" r=".38"/>
<circle cx="106.2" cy="152.5" r=".38"/>
<circle cx="77.2" cy="154.4" r=".38"/>
<circle cx="121.6" cy="154.4" r=".36"/>
<circle cx="198.8" cy="152.5" r=".36"/>
<circle cx="88.8" cy="81.1" r=".36"/>
<circle cx="104.2" cy="94.6" r=".36"/>
<circle cx="19.3" cy="81.1" r=".38"/>
<circle cx="34.7" cy="94.6" r=".36"/>
</g>
<text font-size="7.1" fill="#00f" x="5.8" y="14.5">eSPI/ LPC Connector</text>
<text font-size="4.6" x="11.6" y="104.7">CPU FAN</text>
<g font-size="4">
<text x="139" y="17.4">Temperature Monitor</text>
<text x="196.9" y="17.4">Voltage Monitor</text>
</g>
<g font-size="2.9" fill="#8000ff">
<text x="100.4" y="16.3">A0.2 modify</text>
<text x="7.7" y="37.5">A0.2 modify</text>
</g>
<g font-size="2.5">
<text x="187.3" y="37.5">CPU</text>
<text x="187.3" y="56.8">System</text>
<text x="236.3" y="173.6">FAN/ LPC/ HW Monitor</text>
</g>
<g font-size="2.1">
<text x="230.5" y="170.3">Title</text>
<text x="230.3" y="177.6">Size</text>
<text x="243.2" y="177.6">Document Number</text>
<text x="280.5" y="178">Rev:</text>
<text x="230.3" y="184.4">Date: Thursday, November 25, 2021</text>
<text x="231.6" y="180.1">B</text>
<text x="243.2" y="180.2">PICO-V2K4/EPICOV2K4A02</text>
<text x="271.8" y="184.4">Sheet:</text>
<text x="279.9" y="184.4">35</text>
<text x="280.5" y="180.4">A0.2_0_0</text>
<text x="283.8" y="184.4">of</text>
<text x="287.7" y="184.4">46</text>
</g>
<g font-size="1.7">
<text x="91.7" y="14.7">+V3P3S</text>
<text x="236.5" y="12.8">+V12S</text>
<text x="269.3" y="12.8">+VDDQ</text>
<text x="100" y="20.8">1</text>
<text x="100" y="22.8">2</text>
<text x="109.5" y="20.8">13</text>
<text x="100" y="24.7">3</text>
<text x="100" y="26.6">4</text>
<text x="100" y="28.5">5</text>
<text x="100" y="30.5">6</text>
<text x="100" y="32.4">7</text>
<text x="100" y="34.3">8</text>
<text x="225.9" y="34.5">25V</text>
<text x="99" y="38.2">10</text>
<text x="99" y="40.1">11</text>
<text x="100" y="36.3">9</text>
<text x="184.9" y="37.3" transform="rotate(-90 184.9 37.3)">E</text>
<text x="274.1" y="36.4">25V</text>
<text x="99" y="42.1">12</text>
<text x="109.5" y="42.1">14</text>
<text x="177" y="42.1">B</text>
<text x="235.3" y="44.1">GND_SIO</text>
<text x="268.1" y="44.1">GND_SIO</text>
<text x="113.9" y="52.6">+V3P3A</text>
<text x="184.9" y="48.9" transform="rotate(-90 184.9 48.9)">C</text>
<text x="236.5" y="49.5">+V5S</text>
<text x="267.4" y="49.5">+VDDCR_VDD</text>
<text x="184.9" y="56.6" transform="rotate(-90 184.9 56.6)">E</text>
<text x="16.2" y="61.1">+V5S</text>
<text x="31.7" y="61.1">+V5S</text>
<text x="85.7" y="61.1">+V3P3S</text>
<text x="101.2" y="61.1">+V3P3S</text>
<text x="177" y="61.4">B</text>
<text x="184.9" y="68.2" transform="rotate(-90 184.9 68.2)">C</text>
<text x="225.9" y="71.1">25V</text>
<text x="56.8" y="72.6">+V3P3S</text>
<text x="61.4" y="75.9" transform="rotate(-90 61.4 75.9)">2</text>
<text x="274.1" y="73.1">25V</text>
<text x="55.6" y="80.7">6</text>
<text x="63.2" y="80.7">1</text>
<text x="235.3" y="80.8">GND_SIO</text>
<text x="268.1" y="80.8">GND_SIO</text>
<text x="56.8" y="86.2">+V3P3S</text>
<text x="61.4" y="89.4" transform="rotate(-90 61.4 89.4)">5</text>
<text x="55.6" y="94.2">3</text>
<text x="63.2" y="94.2">4</text>
<text x="87.8" y="126.7">+V12S</text>
<text x="170.9" y="126.7">+V12S</text>
<text x="105.7" y="135.7" transform="rotate(-90 105.7 135.7)">2</text>
<text x="121.2" y="135.7" transform="rotate(-90 121.2 135.7)">2</text>
<text x="146.7" y="140.6">25V</text>
<text x="162.2" y="140.6">25V</text>
<text x="105.7" y="145.2" transform="rotate(-90 105.7 145.2)">1</text>
<text x="121.2" y="145.2" transform="rotate(-90 121.2 145.2)">1</text>
<text x="183" y="148.2">1</text>
<text x="183" y="150.2">2</text>
<text x="183" y="152.1">3</text>
<text x="183" y="154">4</text>
<text x="192.5" y="150.2">5</text>
<text x="192.5" y="152.1">6</text>
</g>
<g font-size="1.7" fill="#f00">
<text x="17.9" y="21.9">[10,32]</text>
<text x="17.9" y="23.8">[10,32]</text>
<text x="25.1" y="21.9">LAD0_ESPI1_DATA0</text>
<text x="25.1" y="23.8">LAD1_ESPI1_DATA1</text>
<text x="17.9" y="25.7">[10,32]</text>
<text x="17.9" y="27.7">[10,32]</text>
<text x="25.1" y="25.7">LAD2_ESPI1_DATA2</text>
<text x="25.1" y="27.7">LAD3_ESPI1_DATA3</text>
<text x="201.5" y="28.1">[32]</text>
<text x="206.2" y="28.1">VIN_12V</text>
<text x="244" y="28.1">[32]</text>
<text x="248.7" y="28.1">VIN_VDIMM</text>
<text x="19.9" y="33.5">[10,32]</text>
<text x="21.8" y="31.5">[10,32]</text>
<text x="27.1" y="33.5">LPC_RST#</text>
<text x="29" y="31.5">LPC_FRAME#</text>
<text x="126.3" y="35.8">[32]</text>
<text x="130.9" y="35.8">TMPIN_CPU_D1+</text>
<text x="24.9" y="41">[9]</text>
<text x="25.5" y="39.3">[9]</text>
<text x="26.3" y="37.3">[10]</text>
<text x="28.6" y="41">I2C_CLK_3P3S</text>
<text x="29.2" y="39.3">I2C_DATA_3P3S</text>
<text x="30.9" y="37.3">LPCCLK1</text>
<text x="21.8" y="43.1">[10,32]</text>
<text x="29" y="43.1">LPC_SERIRQ</text>
<text x="5.2" y="52.8">[9,21,22,23,24,30]</text>
<text x="21.5" y="52.8">SMB_DATA</text>
<text x="44.8" y="51.6">SMB_DATA</text>
<text x="44.8" y="53.5">SMB_CLK</text>
<text x="73.7" y="51.6">SMB_DATA_5V</text>
<text x="73.7" y="53.5">SMB_CLK_5V</text>
<text x="133.4" y="51.2">[32,35]</text>
<text x="140.5" y="51.2">TS_D-</text>
<text x="6.6" y="54.5">[9,21,22,23,24,30]</text>
<text x="15.3" y="56.6">[9,30]</text>
<text x="21.5" y="56.6">SMB_ALERT#</text>
<text x="22.8" y="54.5">SMB_CLK</text>
<text x="126.3" y="55.1">[32]</text>
<text x="130.9" y="55.1">TMPIN_SYS_D2+</text>
<text x="201.5" y="64.8">[32]</text>
<text x="206.2" y="64.8">VIN_5V</text>
<text x="244" y="64.8">[32]</text>
<text x="248.7" y="64.8">VIN_VCORE</text>
<text x="133.4" y="70.5">[32,35]</text>
<text x="140.5" y="70.5">TS_D-</text>
<text x="21.6" y="80.5">SMB_DATA_5V</text>
<text x="69.9" y="80.5">SMB_DATA</text>
<text x="21.6" y="94">SMB_CLK_5V</text>
<text x="69.9" y="94">SMB_CLK</text>
<text x="8.5" y="153.5">[32]</text>
<text x="8.5" y="155.3">[32]</text>
<text x="13.1" y="153.5">FAN_1_TAC</text>
<text x="13.1" y="155.3">FAN_1_CTL</text>
<text x="127.8" y="151.9">FAN_1_TAC_CON</text>
<text x="127.8" y="153.8">FAN_1_CTL_CON</text>
</g>
<g font-size="1.7" fill="#000080">
<text x="104.3" y="19">CN17</text>
<text x="241.3" y="20.9">R614</text>
<text x="241.3" y="22.9">20K/R0201</text>
<text x="274.1" y="20.9">R201</text>
<text x="274.1" y="22.9">1K/R0201</text>
<text x="225.9" y="30.6">C577</text>
<text x="225.9" y="32.5">0.1uF/C0201</text>
<text x="241.3" y="32.5">R611</text>
<text x="241.3" y="34.5">2K/R0402</text>
<text x="274.1" y="32.5">C267</text>
<text x="274.1" y="34.5">0.1uF/C0201</text>
<text x="50.2" y="40.2">R367</text>
<text x="50.2" y="38.3">R368</text>
<text x="57.9" y="40.2">X/0/R0201</text>
<text x="57.9" y="38.3">X/0/R0201</text>
<text x="162.2" y="40.2">C211</text>
<text x="50.2" y="42.2">R364</text>
<text x="57.9" y="42.2">X/0/R0201</text>
<text x="102.3" y="46">12,90D,MALE,710-74-12TWRG,</text>
<text x="162.2" y="42.2">2200pF/C0402</text>
<text x="187.3" y="42.2">Q7</text>
<text x="187.3" y="44.1">PMST3906</text>
<text x="56" y="51.8">R369</text>
<text x="56" y="53.8">R366</text>
<text x="63.7" y="51.8">0/R0201</text>
<text x="63.7" y="53.8">0/R0201</text>
<text x="94.6" y="51.8">R9028</text>
<text x="102.3" y="51.8">X/0/R0201</text>
<text x="56" y="55.7">R363</text>
<text x="63.7" y="55.7">0/R0201</text>
<text x="162.2" y="59.5">C194</text>
<text x="241.3" y="57.6">R152</text>
<text x="241.3" y="59.5">20K/R0201</text>
<text x="274.1" y="57.6">R200</text>
<text x="274.1" y="59.5">1K/R0201</text>
<text x="162.2" y="61.5">2200pF/C0402</text>
<text x="187.3" y="61.5">Q5</text>
<text x="187.3" y="63.4">PMST3906</text>
<text x="21.3" y="71.1">R414</text>
<text x="36.7" y="71.1">R365</text>
<text x="90.8" y="69.2">R405</text>
<text x="90.8" y="71.1">X/2.2K/R0201</text>
<text x="106.2" y="69.2">R413</text>
<text x="106.2" y="71.1">X/2.2K/R0201</text>
<text x="225.9" y="67.3">C232</text>
<text x="225.9" y="69.2">0.1uF/C0201</text>
<text x="241.3" y="69.2">R151</text>
<text x="241.3" y="71.1">4.7K/R0201</text>
<text x="274.1" y="69.2">C266</text>
<text x="274.1" y="71.1">0.1uF/C0201</text>
<text x="21.3" y="73.1">X/2.2K/R0201</text>
<text x="36.7" y="73.1">X/2.2K/R0201</text>
<text x="50.2" y="76.9">Q14A</text>
<text x="44.4" y="78.8">X/EM6K7GT2R</text>
<text x="44.4" y="92.4">X/EM6K7GT2R</text>
<text x="50.2" y="90.4">Q14B</text>
<text x="146.7" y="136.7">C6</text>
<text x="162.2" y="136.7">C1</text>
<text x="79.2" y="138.7">R4</text>
<text x="79.2" y="140.6">X/4.7K/R0201</text>
<text x="92.7" y="138.7">R15</text>
<text x="92.7" y="140.6">4.7K/R0201</text>
<text x="110.1" y="138.7">D3</text>
<text x="110.1" y="140.6">1PS79SB30</text>
<text x="125.5" y="138.7">D1</text>
<text x="125.5" y="140.6">1PS79SB30</text>
<text x="146.7" y="138.7">22uF/C0805</text>
<text x="162.2" y="138.7">10pF/C0201</text>
<text x="181.5" y="146.4">CN16</text>
<text x="56" y="154.1">R3</text>
<text x="56" y="152.2">R25</text>
<text x="63.7" y="154.1">100/R0402</text>
<text x="63.7" y="152.2">27K/R0402</text>
<text x="50.2" y="159.9">R14</text>
<text x="50.2" y="161.8">10K/R0201</text>
<text x="108.1" y="158">C15</text>
<text x="108.1" y="159.9">0.1uF/C0201</text>
<text x="181.5" y="159.9">4P 712-74-04TWR0</text>
</g>
<g font-size="1.7" fill="#400000">
<text x="162.2" y="44.1">50V</text>
<text x="162.2" y="63.4">50V</text>
<text x="110.1" y="142.5">40V</text>
<text x="125.5" y="142.5">40V</text>
<text x="108.1" y="161.8">25V</text>
</g>
<g font-size="1.7" fill="#004000">
<text x="187.3" y="46">TS-SOT323_BEC</text>
<text x="187.3" y="65.3">TS-SOT323_BEC</text>
<text x="110.1" y="144.5">TS-SOD523</text>
<text x="125.5" y="144.5">TS-SOD523</text>
</g>
<g font-size="1.7" fill="#008000">
<text x="102.3" y="48.5">B2W-12P-RSM-1M</text>
<text x="181.5" y="161.8">B2W-4P-HSM-1P25M</text>
</g>
<g font-size="1.4">
<text x="30.9" y="1.4">5</text>
<text x="88.8" y="1.4">4</text>
<text x="146.7" y="1.4">3</text>
<text x="204.6" y="1.4">2</text>
<text x="262.6" y="1.4">1</text>
<text x=".5" y="26.1">D</text>
<text x="292" y="26.1">D</text>
<text x=".5" y="71.9">C</text>
<text x="292" y="71.9">C</text>
<text x=".5" y="117.8">B</text>
<text x="292" y="117.8">B</text>
<text x=".5" y="163.6">A</text>
<text x="292" y="163.6">A</text>
<text x="30.9" y="186.8">5</text>
<text x="88.8" y="186.8">4</text>
<text x="146.7" y="186.8">3</text>
<text x="204.6" y="186.8">2</text>
<text x="262.6" y="186.8">1</text>
</g>
</svg>
